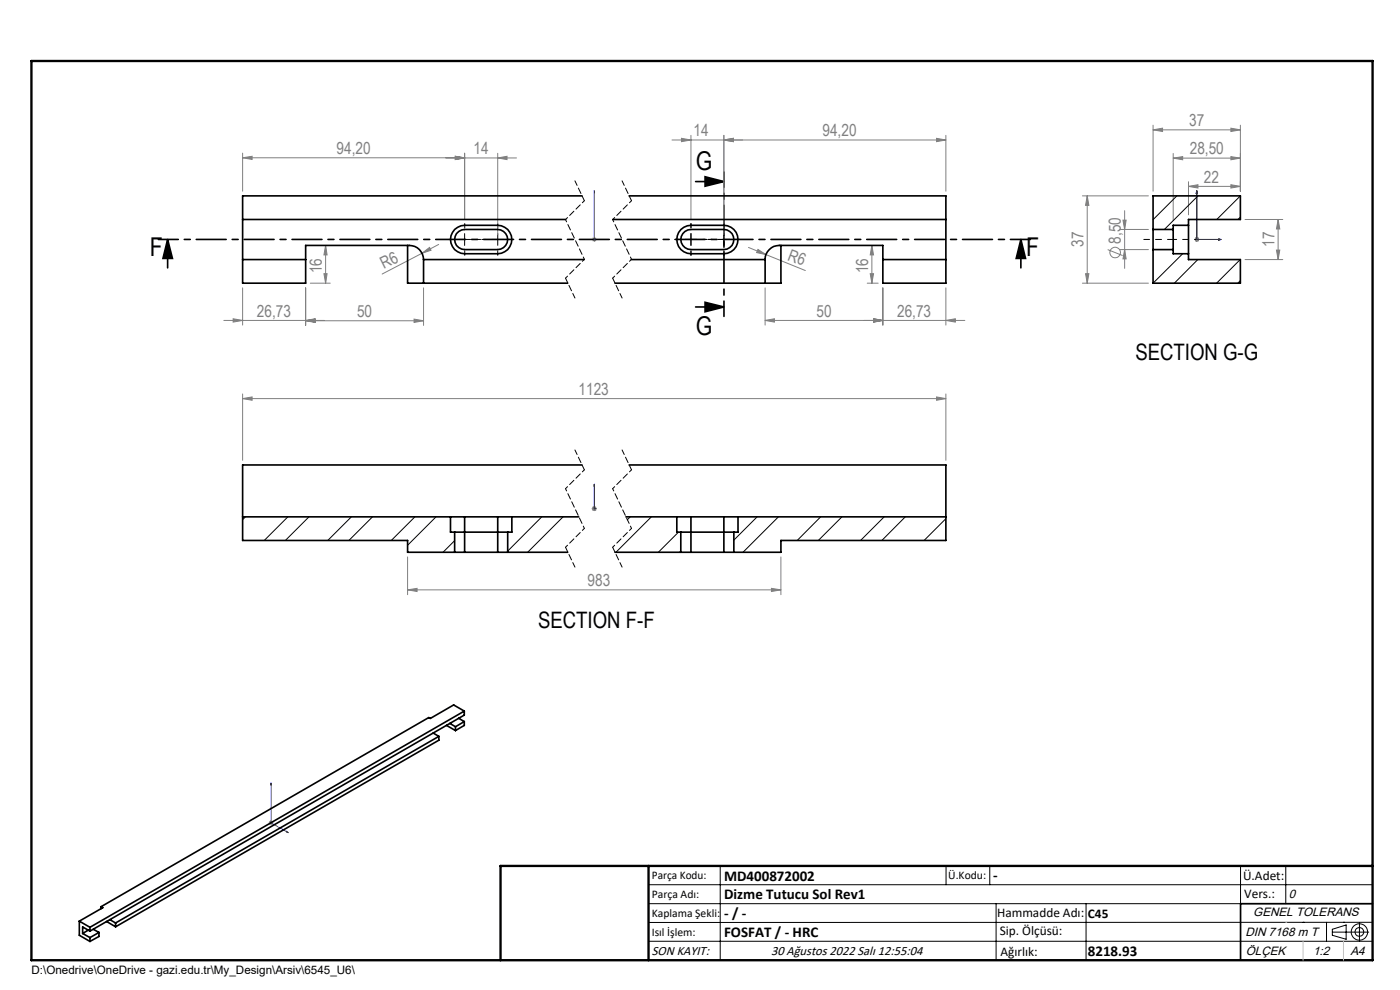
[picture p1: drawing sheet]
<svg xmlns="http://www.w3.org/2000/svg" width="297mm" height="210mm" viewBox="0 0 297 210" stroke-linecap="round" stroke-linejoin="round" font-family="sans-serif">
<g fill="none" stroke="#808080" stroke-width=".21">
<path d="M51.5 33.5l2-.3v.6zM51.5 32.5v8.1M51.5 33.5h47.1M94.6 33.5h15M96.6 33.2l2 .3-2 .3zM96.6 33.2l2 .3-2 .4zM98.6 32.5v13.9M105.6 33.5l2-.3v.7zM105.6 32.5v17.3M144.6 29.3l2 .4-2 .3zM146.6 28.7v17.7M153.6 29.7l2-.4v.7z"/>
<path d="M153.6 28.7v21.1M198.7 29.3l2 .4-2 .3zM200.7 28.7v11.9M200.7 29.7h-58.1M244.6 27.5l2-.3v.7zM244.6 26.6v14M244.6 27.5h18.5M248.9 33.5l2-.3v.7zM248.9 33.5h14.2M248.9 32.6v14.2M252.1 39.5l2-.3v.7zM252.1 38.6v7"/>
<path d="M252.1 39.5h11M261.1 33.2l2 .3-2 .4zM261.1 27.2l2 .3-2 .4zM261.1 39.2l2 .3-2 .4zM263.1 26.6v14M68.7 58.1h.7l-.3 2zM69.1 52.1l.3 2h-.7zM69.1 52.1v8M89.5 53.7l1.6-1.2 .3 .6zM89.5 53.7l-8.4 4.4M93.1 51.8l-3.6 1.9M125.6 50.8h1"/>
<path d="M125.7 50.4l.7 .7M126.1 50.3v1M126.4 50.4l-.7 .7M158.8 52.5l3.7 1.5M160.8 52.9l1.7 1.1-2-.4zM162.5 54l8.4 3.4M184.6 58.1h.7l-.3 2zM185 52.1l.3 2h-.7zM185 52.1v8M229.6 41.5h14M230.3 58.1h.7l-.4 2zM230.6 41.5v18.6"/>
<path d="M230.6 41.5l.4 2.1h-.7zM235 52.9l3.2 1.3M237.6 52.9h6M237.6 48.7h6M238.2 46.7h.7l-.3 2zM238.6 44.7v12.2M238.6 52.9l.3 2h-.7zM253.4 50.8h1M253.5 50.4l.7 .7M253.9 50.3v1M254.2 50.4l-.7 .7M264.1 55.1h8"/>
<path d="M264.1 46.6h8M270.8 53h.7l-.4 2.1zM271.1 46.6l.4 2h-.7zM271.1 46.6v8.5M47.5 68h21.3M49.5 67.6l2 .4-2 .3zM51.5 61.1v7.9M64.8 68l2.1-.4v.7zM64.8 68l2.1-.3v.7zM64.8 61.1v7.9M64.8 68h25.1M65.8 60.1h4.3"/>
<path d="M87.8 67.7l2.1 .3-2.1 .4zM89.9 61.1v7.9M162.3 68l2-.4v.7zM162.3 68h42.4M162.3 61.1v7.9M184 60.1h2.3M185.3 67.6l2 .4-2 .3zM187.3 61.1v7.9M200.7 68l2-.4v.7zM200.7 61.1v7.9M229.6 60.1h14M51.5 84.6l2-.4v.7z"/>
<path d="M51.5 83.6v14M51.5 84.6h149.2M198.7 84.2l2 .4-2 .3zM200.7 83.6v14M86.5 118.1v8M125.6 107.9h1M125.7 107.5l.7 .8M126.1 107.4v1M126.4 107.5l-.7 .8M165.7 118.1v8M86.5 125.1l2-.3v.7zM86.5 125.1h79.2"/>
<path d="M163.7 124.8l2 .3-2 .4zM57 174.5h1M57.2 174.2l.7 .7M57.5 174v1M57.9 174.2l-.7 .7"/>
<circle cx="236.6" cy="53.6" r="1.12"/>
</g>
<path d="M147.6 38.5h6M149.6 37.5l4 1-4 1zM35.6 50.8l1 4h-2zM35.6 50.8v6M216.6 50.8l1 4h-2zM216.6 50.8v6M147.6 65.1h6M149.6 64.1l4 1-4 1zM291.2 191.7h-28v12" fill="none" stroke="#000" stroke-width=".35"/>
<g fill="none" stroke="#000" stroke-width=".21">
<path d="M97.3 50.8h2.5M98.6 49.6v2.5M145.3 50.8h2.5M146.6 49.6v2.5M152.3 50.8h2.5M153.6 49.6v2.5M137.6 187.7h153.6M137.6 191.7h153.6M137.6 199.7h153.6M152.8 183.7v20M200.7 183.7v4M210 183.7v4"/>
<path d="M211.3 191.7v12M230.4 191.7v12M263.2 183.7v20M272.8 183.7v8M276.4 195.6h.1M281.4 195.6v4.1M282.6 197.7h7.8M282.6 197.1l3-.9v3l-3-.8zM285 195.6h.1M288.4 195.8v3.8M291.2 195.6l-153.6 .1"/>
<circle cx="288.4" cy="197.7" r="1.74"/>
<circle cx="288.4" cy="197.7" r=".93"/>
</g>
<g fill="none" stroke="#00f" stroke-width=".21">
<path d="M126.1 50.7v.2zM126.1 40.5v.5v-.5M126.1 50.8h.1M126.1 40.5v10.3M253.9 40.5l.1 .5h-.2zM253.9 40.5v10.3h5.1M258.6 50.7l.4 .1-.4 .1zM126.1 102.7v.5v-.5M126.1 107.8v.2zM126.1 107.9h.1M126.1 102.7v5.2M57.5 166.1l.1 .4-.2-.1z"/>
<path d="M57.5 166.1v8.4l3.7 2.1M60.8 176.3l.4 .3-.4-.1z"/>
</g>
<path d="M242.7 50.8h6.2" fill="none" stroke="#000" stroke-width=".21" stroke-dasharray="15.2 1.3 1.3 1.3" stroke-dashoffset="14"/>
<path d="M248.9 50.8h5.3" fill="none" stroke="#000" stroke-width=".21" stroke-dasharray="15.2 1.3 1.3 1.3" stroke-dashoffset="14.5"/>
<g fill="none" stroke="#000" stroke-width=".21" stroke-dasharray="15.2 1.3 1.3 1.3">
<path d="M96.1 50.8h-.9M98.6 48.3v-.9M98.6 53.3v.9M101.1 50.8h.9M103.1 50.8h-.9M105.6 50.8h1.2M105.6 50.8v-1.3M105.6 50.8h-1.3M105.6 50.8v1.2M105.6 48.3v-.9M105.6 53.3v.9M108.1 50.8h.9"/>
<path d="M144.1 50.8h-.9M146.6 48.3v-.9M146.6 53.3v.9M146.6 50.8h-1.3M146.6 50.8v1.2M146.6 50.8h1.2M146.6 50.8v-1.3M149.1 50.8h.9M151.1 50.8h-.9M153.6 50.8h1.2M153.6 50.8v-1.3M153.6 50.8h-1.3"/>
<path d="M153.6 50.8v1.2M153.6 48.3v-.9M153.6 53.3v.9M156.1 50.8h.9"/>
</g>
<path d="M122 38.4l2 4.2M132 38.4l2 4.2M120 59l2 4.2M130 59l2 4.2M122 95.4l2 4.3M132 95.4l2 4.3M120 116.1l2 4.2M130 116.1l2 4.2" fill="none" stroke="#000" stroke-width=".21" stroke-dasharray="1.3 .6" stroke-dashoffset=".2"/>
<path d="M120 46.6l4 8.4M124 42.6l-4 4M124 55l-4 4M130 46.6l4 8.4M134 42.6l-4 4M134 55l-4 4M124 99.7l-4 4M134 99.7l-4 4M120 103.7l4 8.4M124 112.1l-4 4M130 103.7l4 8.4M134 112.1l-4 4" fill="none" stroke="#000" stroke-width=".21" stroke-dasharray="1.3 .6" stroke-dashoffset=".7"/>
<path d="M218.6 50.8h-185" fill="none" stroke="#000" stroke-width=".35" stroke-dasharray="6.3 1.3 1.3 1.3" stroke-dashoffset="2.1"/>
<path d="M153.6 36.5v30.6" fill="none" stroke="#000" stroke-width=".35" stroke-dasharray="6.3 1.3 1.3 1.3" stroke-dashoffset="3.1"/>
<path d="M106.2 203.7h185" fill="none" stroke="#000" stroke-width=".25"/>
<path d="M6.7 12.9h284.5v190.8h-284.5zM137.6 183.7v20M291.2 183.7h-185v20" fill="none" stroke="#000" stroke-width=".5"/>
<path d="M272.8 195.6h.1M276.4 199.7v4M285 199.7v4" fill="none" stroke="#c0c0c0" stroke-width=".21"/>
<g fill="#000">
<path d="M149.6 37.5l4 1-4 1zM149.6 64.1l4 1-4 1z"/>
<path d="M216.6 50.8l1 4h-2zM35.6 50.8l1 4h-2z"/>
</g>
<g fill="#00f">
<path d="M126.1 50.7v.2zM126.1 40.5v.5z"/>
<path d="M258.6 50.7l.4 .1-.4 .1zM253.9 40.5l.1 .5h-.2zM258.6 50.7l.4 .1-.4 .1zM253.9 40.5l.1 .5h-.2zM60.8 176.3l.4 .3-.4-.1zM57.5 166.1l.1 .4-.2-.1z"/>
<path d="M126.1 102.7v.5zM126.1 107.8v.2zM126.1 102.7v.5zM126.1 107.8v.2z"/>
</g>
<g fill="#808080">
<path d="M89.5 53.7l1.6-1.2 .3 .6z"/>
<path d="M160.8 52.9l1.7 1.1-2-.4z"/>
<path d="M96.6 33.2l2 .3-2 .3zM51.5 33.5l2-.3v.6zM105.6 33.5l2-.3v.7zM96.6 33.2l2 .3-2 .4zM198.7 29.3l2 .4-2 .3zM153.6 29.7l2-.4v.7z"/>
<path d="M49.5 67.6l2 .4-2 .3zM64.8 68l2.1-.4v.7zM64.8 68l2.1-.3v.7zM87.8 67.7l2.1 .3-2.1 .4zM144.6 29.3l2 .4-2 .3zM153.6 29.7l2-.4v.7zM185.3 67.6l2 .4-2 .3zM200.7 68l2-.4v.7zM162.3 68l2-.4v.7zM185.3 67.6l2 .4-2 .3zM51.5 84.6l2-.4v.7zM198.7 84.2l2 .4-2 .3zM86.5 125.1l2-.3v.7zM163.7 124.8l2 .3-2 .4zM248.9 33.5l2-.3v.7zM261.1 33.2l2 .3-2 .4zM244.6 27.5l2-.3v.7zM261.1 27.2l2 .3-2 .4z"/>
<path d="M68.7 58.1h.7l-.3 2zM69.1 52.1l.3 2h-.7zM184.6 58.1h.7l-.3 2zM185 52.1l.3 2h-.7zM270.8 53h.7l-.4 2.1zM271.1 46.6l.4 2h-.7z"/>
<path d="M238.6 52.9l.3 2h-.7zM238.2 46.7h.7l-.3 2z"/>
<path d="M230.6 41.5l.4 2.1h-.7zM230.3 58.1h.7l-.4 2z"/>
<path d="M252.1 39.5l2-.3v.7zM261.1 39.2l2 .3-2 .4z"/>
</g>
<g fill="none" stroke="#000" stroke-width=".35">
<path d="M51.5 55.1h13.3M51.5 46.6h68.5M86.5 52.1v8h33.9M89.9 55.1h34M89.9 55.1v5M96.4 48.7l1.4-.8 .8-.1h7a3 3 0 0 1 3 3 3 3 0 0 1-3 3h-7a3 3 0 0 1-2.8-1.9 3 3 0 0 1 .6-3.2zM96.8 49.6l1.1-.8 .7-.1h7a2.13 2.13 0 0 1 2.1 2.1 2.13 2.13 0 0 1-2.1 2.1h-7a2.13 2.13 0 0 1-1.8-3.3zM123.5 41.5h-72v18.6h13.3v-8h22a3 3 0 0 1 3.1 3M130 46.6h70.7M133.5 41.5h67.2v18.6h-13.4v-8h-22a3 3 0 0 0-3 3M133.9 55.1h28.4M144.5 48.7l1.3-.8 .8-.1h7a3 3 0 0 1 3 3 3 3 0 0 1-3 3h-7a3 3 0 0 1-2.8-1.8 3 3 0 0 1 .7-3.3z"/>
<path d="M144.9 49.6l1-.8 .7-.1h7a2.13 2.13 0 0 1 2.1 2.1 2.13 2.13 0 0 1-2.1 2.1h-7a2.13 2.13 0 0 1-1.7-3.3zM162.3 55.1v5M165.7 52.1v8h-35.2M187.3 55.1h13.4M244.6 48.7v4.2M244.6 52.9v7.2h18.5v-5h-11v-1.3M244.6 48.7h4.3M244.6 52.9h4.3M248.9 48.7v4.2M248.9 52.9v.9h3.2M252.1 47.8v6M252.1 47.8v-1.2h11v-5.1h-18.5v7.2"/>
<path d="M252.1 47.8h-3.2v.9M123.5 98.6h-72v16h35v2.5h9.9M133.5 98.6h67.2v16h-35v2.5h-10M51.5 109.6h44.1M95.6 109.6h3M95.6 109.6v3.3h.8M96.4 112.9h11.3M96.4 117.1h2.2M96.4 112.9v4.2M98.6 109.6h7M98.6 117.1h7M98.6 109.6v7.5"/>
<path d="M105.6 117.1h2.1M105.6 109.6h3M105.6 109.6v7.5M107.7 117.1h12.7M107.7 112.9v4.2M108.6 109.6h14.2M108.6 109.6v3.3h-.9M130.5 117.1h13.9M132.8 109.6h10.8M143.6 109.6h3M143.6 109.6v3.3h.8M144.4 112.9h11.3"/>
<path d="M144.4 117.1h2.2M144.4 112.9v4.2M146.6 109.6h7M146.6 117.1h7M146.6 109.6v7.5M153.6 117.1h2.1M153.6 109.6h3M153.6 109.6v7.5M155.7 112.9v4.2M156.6 109.6h44.1M156.6 109.6v3.3h-.9M91.9 155.5l1.2 .7"/>
<path d="M93.1 156.2l-68.6 39.6M93.1 156.2v.8l-68.6 39.6M94.7 153.9l1.9 1.1M95.4 153.4l1.2 .8M96.6 154.2v.8M97.3 152.4l1.2 .7M98.5 150.8l-79.4 45.9M98.5 150.8v.9l-79.4 45.8M98.5 153.1v.8l-1.9 1.1M98.5 150.8l-2.3-1.3-4.9 2.9-.4-.2-69.5 40.1M98.5 153.1l-1.9 1.1M16.8 195.4v3l2.3 1.3"/>
<path d="M16.8 195.4l2.3 1.3M17.5 198l1.6 .9M18.7 197.3l-1.2 .7M19.1 196.7v.8M19.1 198.9v.8M19.1 197.5l-1.6-.9v1.4M19.8 197.1l1.2 .7M21 197.8l-1.9 1.1M21 197.8v.8l-1.9 1.1M21.4 192.3l.4 .2-5 2.9M21.4 192.3v.4M22.6 195.5l1.9 1.1"/>
<path d="M23.3 195.1l1.2 .7M24.5 195.8v.8"/>
</g>
<g fill="none" stroke="#000" stroke-width=".21">
<path d="M249.7 41.5l-5.1 5.1M250.9 53.8l-6.3 6.3M254.1 55.1l-5 5M254.1 41.5l-7.1 7.2M263.1 55.1l-5 5M263.1 41.5l-5 5.1M263.1 46.1l-.5 .5M263.1 59.5l-.5 .6M52.1 109.6l-.6 .6M61.1 109.6l-5 5M65.5 109.6l-5 5M74.5 109.6l-5 5"/>
<path d="M79 109.6l-5 5M88 109.6l-5 5M92.5 109.6l-6 6.1M96.4 114.7l-2.4 2.4M114.9 109.6l-7.2 7.3M119.5 109.6l-7.6 7.5M133.7 109.6l-.6 .7M138.2 109.6l-7.5 7.5M143.9 112.9l-4.2 4.2M144.4 116.9l-.3 .2M160.6 109.6l-4.9 5M165.1 109.6l-7.5 7.5"/>
<path d="M174.1 109.6l-5 5M178.6 109.6l-5 5M187.6 109.6l-5 5M192.1 109.6l-5 5M200.7 110l-4.7 4.6M200.7 114.5l-.1 .1"/>
</g>
<g font-size="5.5">
<text x="147.6" y="36.1">G</text>
<text x="31.8" y="54.4">F</text>
<text x="217.7" y="54.4">F</text>
<text x="147.6" y="71.2">G</text>
</g>
<g font-size="4.8">
<text x="240.9" y="76.3">SECTION G-G</text>
<text x="114.1" y="133.3">SECTION F-F</text>
</g>
<g font-size="3.5" fill="#808080">
<text x="147.1" y="28.9">14</text>
<text x="174.5" y="28.9">94,20</text>
<text x="252.3" y="26.7">37</text>
<text x="71.4" y="32.7">94,20</text>
<text x="100.5" y="32.7">14</text>
<text x="252.4" y="32.8">28,50</text>
<text x="255.4" y="38.7">22</text>
<text x="229.9" y="52.4" transform="rotate(-90 229.9 52.4)">37</text>
<text x="237.8" y="51.7" transform="rotate(-90 237.8 51.7)">8,50</text>
<text x="270.4" y="52.4" transform="rotate(-90 270.4 52.4)">17</text>
<text x="68.3" y="58" transform="rotate(-90 68.3 58)">16</text>
<text x="81.4" y="57.1" transform="rotate(-27 81.4 57.1)">R6</text>
<text x="166.9" y="55.1" transform="rotate(21 166.9 55.1)">R6</text>
<text x="184.2" y="58" transform="rotate(-90 184.2 58)">16</text>
<text x="54.5" y="67.2">26,73</text>
<text x="75.7" y="67.2">50</text>
<text x="173.2" y="67.2">50</text>
<text x="190.3" y="67.2">26,73</text>
<text x="122.7" y="83.7">1123</text>
<text x="124.7" y="124.3">983</text>
</g>
<g font-size="3.2">
<text x="153.6" y="186.8">MD400872002</text>
<text x="153.6" y="190.8">Dizme Tutucu Sol Rev1</text>
<text x="210.7" y="186.6">-</text>
<text x="153.6" y="194.8">- / -</text>
<text x="153.6" y="198.8">FOSFAT / - HRC</text>
<text x="230.8" y="202.8">8218.93</text>
</g>
<g font-size="2.8">
<text x="263.7" y="186.7">Ü.Adet:</text>
<text x="263.9" y="190.5">Vers.:</text>
<text x="211.5" y="194.5">Hammadde Adı:</text>
<text x="230.8" y="194.7">C45</text>
<text x="138.3" y="202.6">SON KAYIT:</text>
<text x="163.6" y="202.6">30 Ağustos 2022 Salı 12:55:04</text>
<text x="212.1" y="198.4">Sip. Ölçüsü:</text>
<text x="212.2" y="202.7">Ağırlık:</text>
</g>
<g font-size="2.6">
<text x="273.4" y="190.4">0</text>
<text x="265.9" y="194.4">GENEL TOLERANS</text>
<text x="264.2" y="198.5">DIN 7168 m T</text>
<text x="264.3" y="202.6">ÖLÇEK</text>
<text x="278.5" y="202.6">1:2</text>
<text x="286.5" y="202.6">A4</text>
</g>
<g font-size="2.5">
<text x="138.3" y="186.4">Parça Kodu:</text>
<text x="138.3" y="190.5">Parça Adı:</text>
<text x="201.2" y="186.5">Ü.Kodu:</text>
<text x="138.3" y="194.5">Kaplama Şekli:</text>
<text x="138.3" y="198.6">Isıl İşlem:</text>
<text x="6.7" y="206.7">D:\Onedrive\OneDrive - gazi.edu.tr\My_Design\Arsiv\6545_U6\</text>
</g>
</svg>
